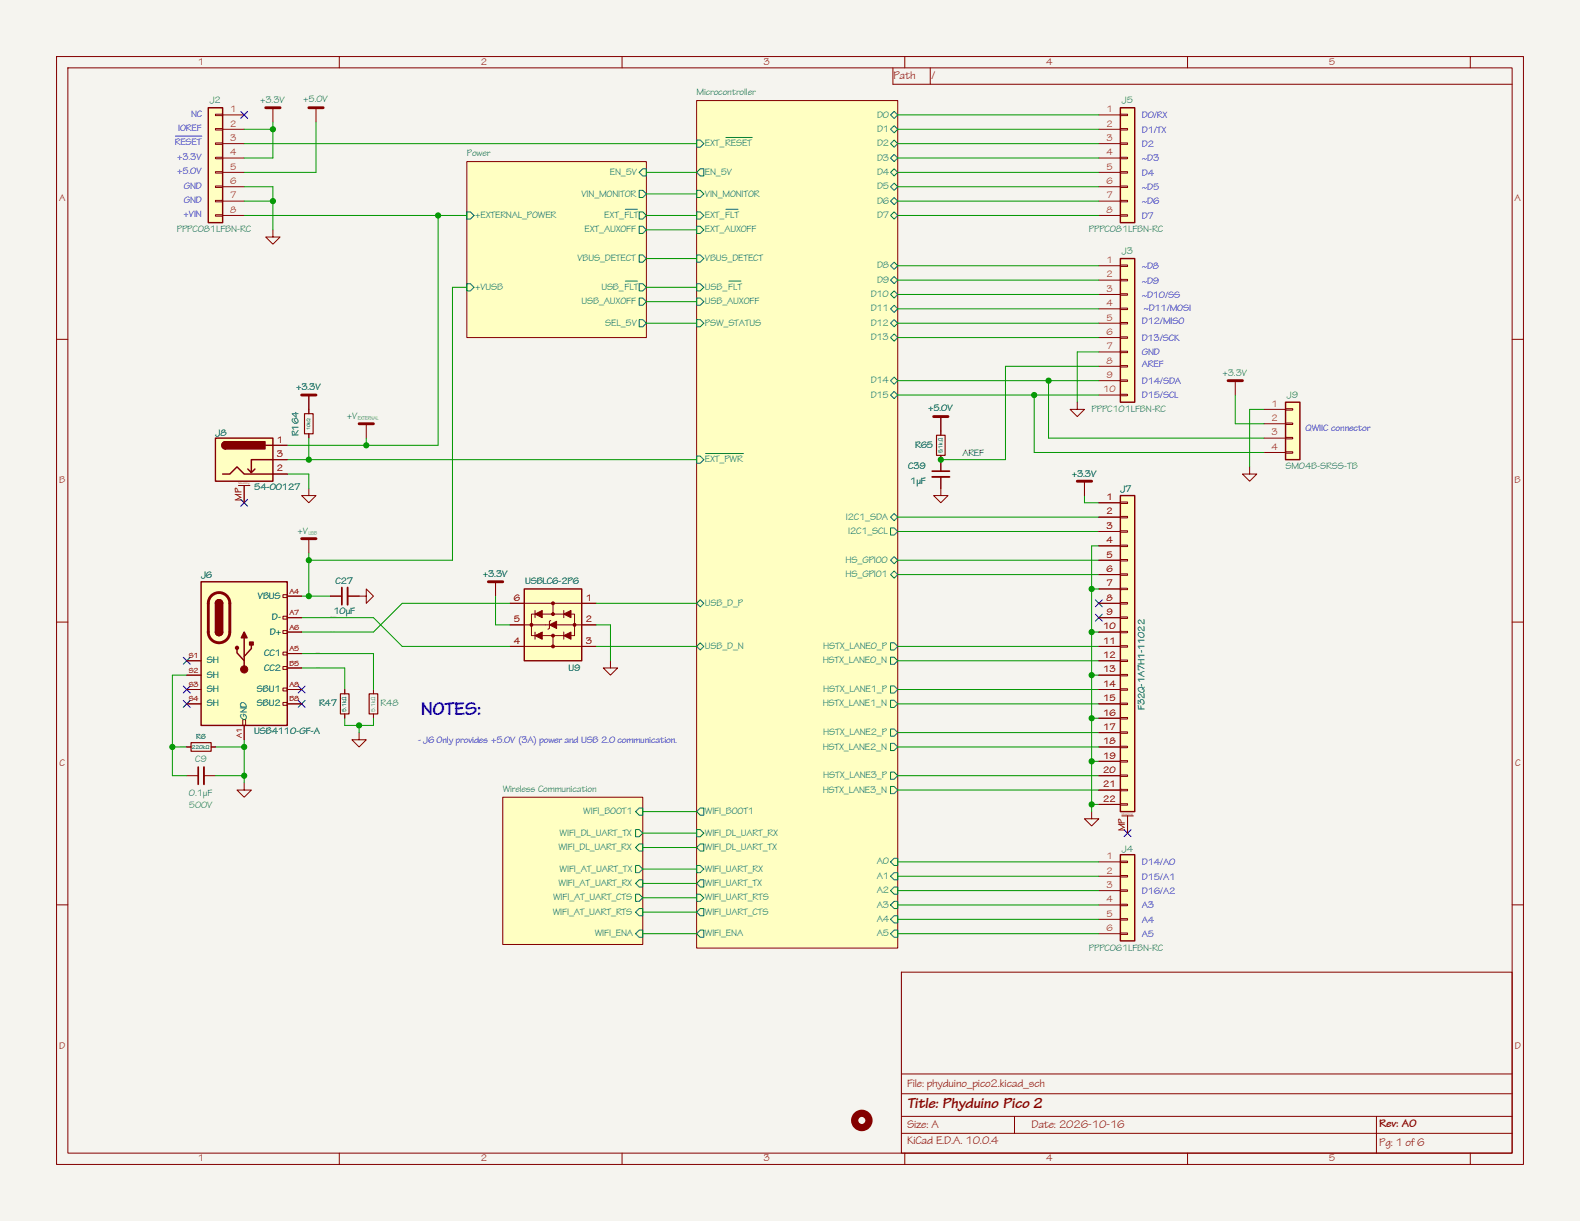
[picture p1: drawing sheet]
<svg xmlns="http://www.w3.org/2000/svg" width="279mm" height="216mm" viewBox="0 0 279 216" stroke-linecap="round" stroke-linejoin="round" font-family="sans-serif">
<path d="M0 0h279.4v215.9h-279.4z" fill="#f5f4ef" stroke="#f5f4ef" stroke-width=".18"/>
<g fill="none" stroke="#840000" stroke-width=".18">
<path d="M10 10h259.4v195.9h-259.4zM12 12h255.4v191.9h-255.4zM60 10v2M110 10v2M123.2 17.8h35.5v149.8h-35.5zM157.9 12v2.9h109.5M160 10v2M164.5 12v2.9M210 10v2M260 10v2M82.5 28.6h31.8v31.1h-31.8zM10 60h2"/>
<path d="M267.4 60h2M10 110h2M267.4 110h2M88.9 141h24.8v26h-24.8zM10 160h2M159.4 171.9h108v32h-108zM267.4 160h2M159.4 197.4h108M159.4 193.4h108M159.4 189.9h108M179.4 197.4v3M243.4 197.4v6.5"/>
<path d="M60 203.9v2M110 203.9v2M159.4 200.4h108M160 203.9v2M210 203.9v2M260 203.9v2"/>
</g>
<g fill="#ffffc2" stroke="#ffffc2" stroke-width=".18">
<path d="M123.2 17.8h35.5v149.8h-35.5z"/>
<path d="M88.9 141h24.8v26h-24.8z"/>
<path d="M82.5 28.6h31.8v31.1h-31.8z"/>
</g>
<g fill="none" stroke="#006464" stroke-width=".18">
<path d="M82.5 37.5h.7l.6 .6-.6 .6h-.7zM110.6 37h2.1M113 37.5h.7l.6 .6-.6 .6h-.7zM113 33.7h.7l.6 .6-.6 .6h-.7zM113.7 29.8h.6v1.3h-.6l-.7-.6zM123.2 24.8h.6l.7 .6-.7 .6h-.6zM123.2 37.5h.6l.7 .6-.7 .6h-.6zM123.2 33.7h.6l.7 .6-.7 .6h-.6zM123.8 29.8h.7v1.3h-.7l-.6-.6zM128.4 24.3h4.6M128.4 37h2.1M157.5 20.3l.6-.6 .6 .6-.6 .7z"/>
<path d="M157.5 22.9l.6-.7 .6 .7-.6 .6zM157.5 25.4l.6-.6 .6 .6-.6 .6zM157.5 27.9l.6-.6 .6 .6-.6 .7zM157.5 30.5l.6-.7 .6 .7-.6 .6zM157.5 33l.6-.6 .6 .6-.6 .7zM157.5 35.6l.6-.7 .6 .7-.6 .6zM157.5 38.1l.6-.6 .6 .6-.6 .6zM82.5 50.2h.7l.6 .6-.6 .6h-.7zM110.6 49.7h2.1M113 40h.7l.6 .6-.6 .7h-.7zM113 56.5h.7l.6 .7-.6 .6h-.7zM113 52.7h.7l.6 .6-.6 .7h-.7z"/>
<path d="M113 50.2h.7l.6 .6-.6 .6h-.7zM113 45.1h.7l.6 .6-.6 .7h-.7zM123.2 56.5h.6l.7 .7-.7 .6h-.6zM123.2 40h.6l.7 .6-.7 .7h-.6zM123.2 52.7h.6l.7 .6-.7 .7h-.6zM123.2 50.2h.6l.7 .6-.7 .6h-.6zM123.2 45.1h.6l.7 .6-.7 .7h-.6zM128.9 49.7h2.1M157.5 47l.6-.6 .6 .6-.6 .6zM157.5 49.5l.6-.6 .6 .6-.6 .7zM157.5 52.1l.6-.7 .6 .7-.6 .6zM157.5 54.6l.6-.6 .6 .6-.6 .6z"/>
<path d="M157.5 57.2l.6-.7 .6 .7-.6 .6zM157.5 59.7l.6-.6 .6 .6-.6 .6zM157.5 67.3l.6-.6 .6 .6-.6 .6zM157.5 69.9l.6-.7 .6 .7-.6 .6zM123.2 80.6h.6l.7 .7-.7 .6h-.6zM124.8 80.2h6.7M157.5 99.1l.6-.7 .6 .7-.6 .6zM157.5 93.3h.6l.6 .7-.6 .6h-.6zM157.5 91.4l.6-.6 .6 .6-.6 .7zM123.8 113.7l.7 .6-.7 .6-.6-.6zM123.8 106l.7 .7-.7 .6-.6-.6zM157.5 116.2h.6l.6 .6-.6 .7h-.6z"/>
<path d="M157.5 113.7h.6l.6 .6-.6 .6h-.6zM157.5 101.6l.6-.6 .6 .6-.6 .6zM157.5 123.8h.6l.6 .7-.6 .6h-.6zM157.5 121.3h.6l.6 .6-.6 .7h-.6zM157.5 131.4h.6l.6 .7-.6 .6h-.6zM157.5 128.9h.6l.6 .6-.6 .7h-.6zM157.5 139.1h.6l.6 .6-.6 .6h-.6zM157.5 136.5h.6l.6 .7-.6 .6h-.6zM112.4 158.1h.6l.7 .7-.7 .6h-.6zM112.4 153h.6l.7 .7-.7 .6h-.6zM112.4 146.7h.6l.7 .6-.7 .7h-.6zM113 155.6h.7v1.2h-.7l-.6-.6z"/>
<path d="M113 149.2h.7v1.3h-.7l-.6-.6zM113 142.9h.7v1.2h-.7l-.6-.6zM123.2 158.1h.6l.7 .7-.7 .6h-.6zM123.2 153h.6l.7 .7-.7 .6h-.6zM123.2 146.7h.6l.7 .6-.7 .7h-.6zM123.8 155.6h.7v1.2h-.7l-.6-.6zM123.8 149.2h.7v1.3h-.7l-.6-.6zM123.8 142.9h.7v1.2h-.7l-.6-.6zM157.5 154.9l.6-.6h.6v1.3h-.6zM157.5 157.5l.6-.7h.6v1.3h-.6zM158.1 151.8h.6v1.2h-.6l-.6-.6zM158.1 159.4h.6v1.3h-.6l-.6-.7z"/>
<path d="M113 164.5h.7v1.2h-.7l-.6-.6zM113 160.7h.7v1.2h-.7l-.6-.6zM123.8 164.5h.7v1.2h-.7l-.6-.6zM123.8 160.7h.7v1.2h-.7l-.6-.6zM158.1 161.9h.6v1.3h-.6l-.6-.6zM158.1 164.5h.6v1.2h-.6l-.6-.6z"/>
</g>
<path d="M38.1 77.5h10.2v7.6h-10.2z" fill="#ffffc2"/>
<path d="M38.1 77.5h10.2v7.6h-10.2zM39.9 78.1a.64 .64 0 0 0-.7 .6 .64 .64 0 0 0 .7 .7M47 78.7h1.3M39.4 83.8h1.2l1.3-1.2 1.3 1.2h5.1M45.1 82.9l-.7 .7M48.3 81.3h-3.9v2.3l-.6-.7" fill="none" stroke="#840000" stroke-width=".25"/>
<g fill="#840000" stroke="#840000" stroke-width=".25">
<path d="M39.4 78.3l.5-.2v1.3a.63 .63 0 0 1-.6-.4 .63 .63 0 0 1 .1-.7z"/>
<path d="M39.9 78.1h7v1.3h-7z"/>
</g>
<path d="M48.3 78.7h2.5M54.6 72.4v.8M54.6 76.7v.8M190.5 71.1v1.3h-1.3l1.3 1.3 1.3-1.3h-1.3M42.2 85.9h2M43.2 85.9v3M48.3 83.8h2.5M48.3 81.3h2.5" fill="none" stroke="#840000" stroke-width=".18"/>
<path d="M53.8 73.2h1.6v3.5h-1.6z" fill="none" stroke="#840000" stroke-width=".2"/>
<path d="M198.1 87.6h2.6v55.9h-2.6z" fill="#ffffc2"/>
<path d="M198.1 87.6h2.6v55.9h-2.6z" fill="none" stroke="#840000" stroke-width=".25"/>
<g fill="none" stroke="#840000" stroke-width=".18">
<path d="M48.3 19.1v2.5M55.9 19.1v2.5M48.3 40.6v1.3h1.2l-1.2 1.3-1.3-1.3h1.3M54.6 69.9v2.5M64.8 74.9v2.6M218.4 67.3v2.6M54.6 86.4v1.2h1.3l-1.3 1.3-1.3-1.3h1.3M166.4 81.3v2M166.4 84.3v2.1M194.3 88.9h3.8M194.3 91.4h3.8M194.3 94h3.8"/>
<path d="M194.3 96.5h3.8M194.3 99.1h3.8M198.1 88.8h1.3v.2h-1.3zM198.1 91.3h1.3v.3h-1.3zM198.1 93.9h1.3v.2h-1.3zM198.1 96.4h1.3v.2h-1.3zM198.1 98.9h1.3v.3h-1.3zM194.3 101.6h3.8M194.3 104.1h3.8M194.3 106.7h3.8M194.3 109.2h3.8M194.3 111.8h3.8"/>
<path d="M194.3 114.3h3.8M194.3 116.8h3.8M194.3 119.4h3.8M198.1 101.5h1.3v.2h-1.3zM198.1 104h1.3v.3h-1.3zM198.1 106.6h1.3v.2h-1.3zM198.1 109.1h1.3v.2h-1.3zM198.1 111.6h1.3v.3h-1.3zM198.1 114.2h1.3v.2h-1.3zM198.1 116.7h1.3v.3h-1.3zM198.1 119.3h1.3v.2h-1.3zM33 132.1h.8"/>
<path d="M37.3 132.1h.8M43.2 138.4v1.3h-1.3l1.3 1.3 1.2-1.3h-1.2M66 121.9v.8M66 126.2v.8M194.3 121.9h3.8M194.3 124.5h3.8M194.3 127h3.8M194.3 129.5h3.8M194.3 132.1h3.8M194.3 134.6h3.8M194.3 137.2h3.8M194.3 139.7h3.8"/>
<path d="M198.1 121.8h1.3v.2h-1.3zM198.1 124.3h1.3v.3h-1.3zM198.1 126.9h1.3v.2h-1.3zM198.1 129.4h1.3v.3h-1.3zM198.1 132h1.3v.2h-1.3zM198.1 134.5h1.3v.2h-1.3zM198.1 137h1.3v.3h-1.3zM198.1 139.6h1.3v.2h-1.3zM194.3 142.2h3.8M198.1 142.1h1.3v.3h-1.3zM198.4 144.3h2M199.4 144.3v3"/>
</g>
<path d="M47 19.1h2.5M54.6 19.1h2.5M53.3 69.9h2.6M63.5 74.9h2.5M217.2 67.3h2.5" fill="none" stroke="#840000" stroke-width=".51"/>
<path d="M164.8 83.3h3.1" fill="none" stroke="#840000" stroke-width=".3"/>
<path d="M164.8 84.3h3.1" fill="none" stroke="#840000" stroke-width=".33"/>
<path d="M33.8 131.3h3.5v1.5h-3.5zM65.3 122.7h1.5v3.5h-1.5z" fill="none" stroke="#840000" stroke-width=".2"/>
<path d="M35.6 102.9h15.2v25.4h-15.2z" fill="#ffffc2"/>
<g fill="none" stroke="#840000" stroke-width=".18">
<path d="M166.4 86.4v1.2h-1.3l1.3 1.3 1.2-1.3h-1.2M33 116.8h2.6M33 119.4h2.6M50 105.2h.8v.5h-.8zM50 109h.8v.5h-.8zM50 111.5h.8v.5h-.8zM50 115.3h.8v.5h-.8zM50 117.9h.8v.5h-.8zM50.8 105.4h2.5M50.8 115.6h2.5M50.8 111.8h2.5M50.8 109.2h2.5"/>
<path d="M50.8 118.1h2.5M107.9 116.8v1.3h-1.2l1.2 1.3 1.3-1.3h-1.3M33 121.9h2.6M33 124.5h2.6M42.9 127.3h.5v1h-.5zM43.2 128.3v2.5M50 121.7h.8v.5h-.8zM50 124.2h.8v.5h-.8zM50.8 121.9h2.5M50.8 124.5h2.5M63.5 129.5v1.3h-1.3l1.3 1.3 1.3-1.3h-1.3"/>
</g>
<path d="M35.6 102.9h15.2v25.4h-15.2zM38.1 106.7a.64 .64 0 0 1 .6-.7 .64 .64 0 0 1 .7 .7M38.1 111.8a.64 .64 0 0 0 .6 .6 .64 .64 0 0 0 .7-.6M41.9 114.7v.7l1.3 1.4M43.2 112v6.4M44.4 113.9v.8l-1.2 1.4" fill="none" stroke="#840000" stroke-width=".25"/>
<path d="M37.4 105.3a1.9 1.9 0 0 1 2.1-.4 1.9 1.9 0 0 1 1.1 1.8v5.1a1.91 1.91 0 0 1-1.9 1.9 1.91 1.91 0 0 1-1.9-1.9v-5.3l.2-.6z" fill="none" stroke="#840000" stroke-width=".51"/>
<g fill="#840000" stroke="#840000" stroke-width=".25">
<path d="M38.1 106.7h1.3v5.1h-1.3z"/>
<path d="M38.3 106.2a.64 .64 0 0 1 .7-.1 .64 .64 0 0 1 .4 .6h-1.3z"/>
<path d="M38.1 111.8h1.3a.64 .64 0 0 1-.7 .6 .64 .64 0 0 1-.6-.6z"/>
<path d="M43.2 111.8l.5 1h-1z"/>
<path d="M44.1 113.5h.7v.5h-.7z"/>
<circle cx="41.9" cy="114.6" r=".25"/>
</g>
<circle cx="43.2" cy="118.4" r=".63" fill="#840000" stroke="#840000" stroke-width=".18"/>
<path d="M36.8 19.1h2.6v20.3h-2.6z" fill="#ffffc2"/>
<path d="M36.8 19.1h2.6v20.3h-2.6z" fill="none" stroke="#840000" stroke-width=".25"/>
<g fill="none" stroke="#840000" stroke-width=".18">
<path d="M38.1 20.2h1.3v.2h-1.3zM38.1 22.7h1.3v.3h-1.3zM38.1 25.3h1.3v.2h-1.3zM38.1 27.8h1.3v.3h-1.3zM38.1 30.4h1.3v.2h-1.3zM38.1 32.9h1.3v.2h-1.3zM38.1 35.4h1.3v.3h-1.3zM38.1 38h1.3v.2h-1.3zM39.4 20.3h3.8M39.4 22.9h3.8M39.4 25.4h3.8M39.4 27.9h3.8"/>
<path d="M39.4 30.5h3.8M39.4 33h3.8M39.4 35.6h3.8M39.4 38.1h3.8M166.4 73.7v3.3M166.4 80.5v.8M191.8 85.1v2.5"/>
</g>
<path d="M165.1 73.7h2.5M190.5 85.1h2.5" fill="none" stroke="#840000" stroke-width=".51"/>
<path d="M165.6 77h1.5v3.5h-1.5z" fill="none" stroke="#840000" stroke-width=".2"/>
<path d="M198.1 19.1h2.6v20.3h-2.6z" fill="#ffffc2"/>
<path d="M198.1 19.1h2.6v20.3h-2.6z" fill="none" stroke="#840000" stroke-width=".25"/>
<g fill="none" stroke="#840000" stroke-width=".18">
<path d="M194.3 20.3h3.8M194.3 22.9h3.8M194.3 25.4h3.8M194.3 27.9h3.8M194.3 30.5h3.8M194.3 33h3.8M194.3 35.6h3.8M194.3 38.1h3.8M198.1 20.2h1.3v.2h-1.3zM198.1 22.7h1.3v.3h-1.3zM198.1 25.3h1.3v.2h-1.3zM198.1 27.8h1.3v.3h-1.3z"/>
<path d="M198.1 30.4h1.3v.2h-1.3zM198.1 32.9h1.3v.2h-1.3zM198.1 35.4h1.3v.3h-1.3zM198.1 38h1.3v.2h-1.3z"/>
</g>
<path d="M198.1 151.1h2.6v15.3h-2.6z" fill="#ffffc2"/>
<path d="M198.1 151.1h2.6v15.3h-2.6z" fill="none" stroke="#840000" stroke-width=".25"/>
<g fill="none" stroke="#840000" stroke-width=".18">
<path d="M54.6 95.3v2.5M58.4 105.4h2.1M61.5 105.4h3.3v1.3l1.2-1.3-1.2-1.3v1.3M194.3 152.4h3.8M194.3 154.9h3.8M194.3 157.5h3.8M198.1 152.3h1.3v.2h-1.3zM198.1 154.8h1.3v.3h-1.3zM198.1 157.4h1.3v.2h-1.3zM198.1 159.9h1.3v.2h-1.3zM194.3 160h3.8M194.3 162.6h3.8"/>
<path d="M194.3 165.1h3.8M198.1 162.4h1.3v.3h-1.3zM198.1 165h1.3v.2h-1.3z"/>
</g>
<path d="M53.3 95.3h2.6" fill="none" stroke="#840000" stroke-width=".51"/>
<path d="M60.5 103.9v3" fill="none" stroke="#840000" stroke-width=".3"/>
<path d="M61.5 103.9v3" fill="none" stroke="#840000" stroke-width=".33"/>
<path d="M198.1 45.7h2.6v25.4h-2.6z" fill="#ffffc2"/>
<path d="M198.1 45.7h2.6v25.4h-2.6z" fill="none" stroke="#840000" stroke-width=".25"/>
<g fill="none" stroke="#840000" stroke-width=".18">
<path d="M194.3 47h3.8M194.3 49.5h3.8M194.3 52.1h3.8M194.3 54.6h3.8M194.3 57.2h3.8M194.3 59.7h3.8M198.1 46.9h1.3v.2h-1.3zM198.1 49.4h1.3v.3h-1.3zM198.1 51.9h1.3v.3h-1.3zM198.1 54.5h1.3v.2h-1.3zM198.1 57h1.3v.3h-1.3zM198.1 59.6h1.3v.2h-1.3z"/>
<path d="M194.3 62.2h3.8M194.3 64.8h3.8M194.3 67.3h3.8M194.3 69.9h3.8M198.1 62.1h1.3v.3h-1.3zM198.1 64.6h1.3v.3h-1.3zM198.1 67.2h1.3v.2h-1.3zM198.1 69.7h1.3v.3h-1.3zM193 143.5v1.3h-1.2l1.2 1.3 1.3-1.3h-1.3"/>
</g>
<circle cx="152.4" cy="198.1" r="1.27" fill="none" stroke="#840000" stroke-width="1.3"/>
<path d="M227.3 71.1h2.6v10.2h-2.6z" fill="#ffffc2"/>
<path d="M227.3 71.1h2.6v10.2h-2.6z" fill="none" stroke="#840000" stroke-width=".25"/>
<g fill="none" stroke="#840000" stroke-width=".18">
<path d="M223.5 72.4h3.8M223.5 74.9h3.8M223.5 77.5h3.8M227.3 72.3h1.3v.2h-1.3zM227.3 74.8h1.3v.3h-1.3zM227.3 77.3h1.3v.3h-1.3zM227.3 79.9h1.3v.2h-1.3zM221 82.6v1.2h-1.3l1.3 1.3 1.2-1.3h-1.2M223.5 80h3.8M87.6 102.9v2.5M33 137.2h2.1M36.1 137.2h2"/>
<path d="M61 121.9v.8M61 126.2v.8"/>
</g>
<path d="M35.1 135.6v3.1" fill="none" stroke="#840000" stroke-width=".3"/>
<path d="M36.1 135.6v3.1" fill="none" stroke="#840000" stroke-width=".33"/>
<path d="M60.2 122.7h1.5v3.5h-1.5z" fill="none" stroke="#840000" stroke-width=".2"/>
<path d="M86.4 102.9h2.5" fill="none" stroke="#840000" stroke-width=".51"/>
<path d="M92.7 104.1h10.2v12.7h-10.2z" fill="#ffffc2"/>
<path d="M92.7 104.1h10.2v12.7h-10.2z" fill="none" stroke="#840000" stroke-width=".25"/>
<g fill="none" stroke="#840000" stroke-width=".18">
<path d="M48.3 78.7h2.5M54.6 69.9v3.3M54.6 76.7v.8M166.4 73.7v3.3M43.2 85.9v3M48.3 83.8h2.5M48.3 81.3h2.5M166.4 80.5v2.8M166.4 84.3v2.1M191.8 85.1v2.5M194.3 88.9h3.8M194.3 91.4h3.8"/>
<path d="M194.3 94h3.8M194.3 96.5h3.8M194.3 99.1h3.8M33 116.8h2.6M33 119.4h2.6M50.8 109.2h2.5M50.8 111.8h2.5M50.8 105.4h2.5M50.8 115.6h2.5M50.8 118.1h2.5M58.4 105.4h2.1M61.5 105.4h2"/>
<path d="M87.6 102.9v2.5M90.2 106.7h7.6v1.9M90.2 110.5h15.2M94 108.6h7.6v3.8h-7.6zM94.6 108v1.2M94.6 111.8v1.2M97.4 109.7l-.2 .2v1.2l-.3 .2M97.8 112.4v1.9h-7.6M97.8 106.7h7.6M97.8 114.3h7.6M99.7 108v1.2M99.7 111.8v1.2"/>
<path d="M194.3 106.7h3.8M194.3 114.3h3.8M194.3 101.6h3.8M194.3 104.1h3.8M194.3 109.2h3.8M194.3 111.8h3.8M194.3 116.8h3.8M194.3 119.4h3.8M33 121.9h2.6M33 124.5h2.6M33 132.1h.8M37.3 132.1h.8"/>
<path d="M43.2 128.3v2.5M50.8 121.9h2.5M50.8 124.5h2.5M61 121.9v.8M61 126.2v.8M194.3 121.9h3.8M194.3 124.5h3.8M194.3 127h3.8M194.3 129.5h3.8M194.3 132.1h3.8M194.3 134.6h3.8M194.3 137.2h3.8"/>
<path d="M194.3 139.7h3.8M194.3 142.2h3.8M199.4 144.3v3"/>
</g>
<g fill="#840000" stroke="#840000" stroke-width=".18">
<path d="M99.7 108.6l1.3-.6v1.2z"/>
<path d="M99.7 112.4l1.3-.6v1.2z"/>
<path d="M97.2 110.5l1.2-.6v1.2z"/>
<path d="M94.6 108.6l1.3-.6v1.2z"/>
<path d="M94.6 112.4l1.3-.6v1.2z"/>
<circle cx="101.6" cy="110.5" r=".25"/>
<circle cx="97.8" cy="106.7" r=".25"/>
<circle cx="97.8" cy="108.6" r=".25"/>
<circle cx="97.8" cy="112.4" r=".25"/>
<circle cx="97.8" cy="114.3" r=".25"/>
<circle cx="94" cy="110.5" r=".25"/>
</g>
<g fill="none" stroke="#009600" stroke-width=".18">
<path d="M43.2 35.6h5.1M43.2 38.1h39.3M43.2 22.9h5.1M43.2 25.4h80M43.2 33h5.1v7.6M48.3 21.6v6.3h-5.1M55.9 21.6v8.9h-12.7M77.5 38.1v40.6h-26.7M114.3 38.1h8.9M114.3 30.5h8.9M114.3 34.3h8.9M158.7 35.6h35.6"/>
<path d="M158.7 38.1h35.6M158.7 27.9h35.6M158.7 22.9h35.6M158.7 25.4h35.6M158.7 20.3h35.6M158.7 30.5h35.6M158.7 33h35.6M82.5 50.8h-2.5v48.3h-25.4M114.3 57.2h8.9M114.3 40.6h8.9M114.3 45.7h8.9M114.3 50.8h8.9"/>
<path d="M114.3 53.3h8.9M158.7 57.2h35.6M158.7 59.7h35.6M158.7 52.1h35.6M158.7 54.6h35.6M158.7 49.5h35.6M158.7 47h35.6M54.6 77.5v3.8M64.8 77.5v1.2M158.7 67.3h35.6M158.7 69.9h35.6M182.9 69.9v10.1h40.6"/>
<path d="M185.4 67.3v10.2h38.1M194.3 62.2h-3.8v8.9M194.3 64.8h-16.5v16.5h-11.4M218.4 69.9v5h5.1M223.5 72.4h-2.5v10.2M50.8 83.8h3.8v2.6M50.8 81.3h72.4M54.6 97.8v7.6M158.7 99.1h35.6M158.7 91.4h35.6M158.7 94h35.6M191.8 87.6v1.3h2.5"/>
<path d="M194.3 96.5h-1.3v47M33 119.4h-2.5v17.8h2.5M53.3 118.1h7.7v3.8M53.3 115.6h12.7v6.3M53.3 109.2h12.7l5.1 5.1h19.1M53.3 105.4h5.1M87.6 105.4v5.1h2.6M90.2 106.7h-19.1l-5.1 5.1h-12.7M105.4 114.3h17.8M105.4 110.5h2.5v6.3M105.4 106.7h17.8M158.7 114.3h35.6"/>
<path d="M158.7 116.8h35.6M158.7 101.6h35.6M193 111.8h1.3M193 119.4h1.3M193 104.1h1.3M30.5 132.1h2.5M38.1 132.1h5.1M38.1 137.2h5.1M43.2 130.8v7.6M61 127v1.3h5v-1.3M63.5 128.3v1.2M158.7 129.5h35.6"/>
<path d="M158.7 132.1h35.6M158.7 124.5h35.6M158.7 121.9h35.6M158.7 137.2h35.6M158.7 139.7h35.6M193 134.6h1.3M193 127h1.3M113.7 147.3h9.5M113.7 149.9h9.5M113.7 156.2h9.5M113.7 158.8h9.5M113.7 153.7h9.5"/>
<path d="M113.7 143.5h9.5M158.7 154.9h35.6M158.7 157.5h35.6M158.7 152.4h35.6M193 142.2h1.3M113.7 165.1h9.5M113.7 161.3h9.5M158.7 165.1h35.6M158.7 160h35.6M158.7 162.6h35.6"/>
</g>
<g fill="none" stroke="#000084" stroke-width=".18">
<path d="M42.6 19.7l1.2 1.2M43.8 19.7l-1.2 1.2M42.6 88.3l1.2 1.2M43.8 88.3l-1.2 1.2M32.4 116.2l1.2 1.2M33.6 116.2l-1.2 1.2M193.7 108.6l1.2 1.2M193.7 106.1l1.2 1.2M194.9 108.6l-1.2 1.2M194.9 106.1l-1.2 1.2M32.4 121.3l1.2 1.2M32.4 123.9l1.2 1.2"/>
<path d="M33.6 121.3l-1.2 1.2M33.6 123.9l-1.2 1.2M52.7 121.3l1.2 1.2M52.7 123.9l1.2 1.2M53.9 121.3l-1.2 1.2M53.9 123.9l-1.2 1.2M198.8 146.7l1.2 1.2M200 146.7l-1.2 1.2"/>
</g>
<path d="M31 24.1h4.7" fill="none" stroke="#0000c2" stroke-width=".18"/>
<g fill="#009600" stroke="#009600" stroke-width=".18">
<circle cx="48.3" cy="35.6" r=".46"/>
<circle cx="54.6" cy="81.3" r=".46"/>
<circle cx="193" cy="142.2" r=".46"/>
<circle cx="193" cy="134.6" r=".46"/>
<circle cx="193" cy="127" r=".46"/>
<circle cx="193" cy="104.1" r=".46"/>
<circle cx="193" cy="111.8" r=".46"/>
<circle cx="193" cy="119.4" r=".46"/>
<circle cx="185.4" cy="67.3" r=".46"/>
<circle cx="182.9" cy="69.9" r=".46"/>
<circle cx="166.4" cy="81.3" r=".46"/>
<circle cx="54.6" cy="99.1" r=".46"/>
<circle cx="43.2" cy="132.1" r=".46"/>
<circle cx="43.2" cy="137.2" r=".46"/>
<circle cx="30.5" cy="132.1" r=".46"/>
<circle cx="54.6" cy="105.4" r=".46"/>
<circle cx="77.5" cy="38.1" r=".46"/>
<circle cx="64.8" cy="78.7" r=".46"/>
<circle cx="48.3" cy="22.9" r=".46"/>
<circle cx="63.5" cy="128.3" r=".46"/>
</g>
<text font-size="3.5" fill="#0000c2" x="74.4" y="126.4">NOTES:</text>
<text font-size="2.8" fill="#840000" x="160.4" y="195.9">Title: Phyduino Pico 2</text>
<g font-size="2.1" fill="#840000">
<text x="158" y="14">Path</text>
<text x="164.7" y="13.9">/</text>
<text x="160.4" y="192.1">File: phyduino_pico2.kicad_sch</text>
<text x="160.4" y="202.3">KiCad E.D.A. 10.0.4</text>
<text x="160.4" y="199.5">Size: A</text>
<text x="182.4" y="199.5">Date: 2026-10-16</text>
<text x="243.9" y="199.3">Rev: A0</text>
<text x="243.9" y="202.6">Pg: 1 of 6</text>
</g>
<g font-size="1.8" fill="#840000">
<text x="35" y="11.5">1</text>
<text x="85" y="11.5">2</text>
<text x="135" y="11.5">3</text>
<text x="185" y="11.5">4</text>
<text x="235" y="11.5">5</text>
<text x="10.4" y="35.5">A</text>
<text x="267.8" y="35.5">A</text>
<text x="10.4" y="85.5">B</text>
<text x="267.8" y="85.5">B</text>
<text x="10.5" y="135.5">C</text>
<text x="267.9" y="135.5">C</text>
<text x="10.5" y="185.5">D</text>
<text x="267.9" y="185.5">D</text>
<text x="35" y="205.4">1</text>
<text x="85" y="205.4">2</text>
<text x="135" y="205.4">3</text>
<text x="185" y="205.4">4</text>
<text x="235" y="205.4">5</text>
</g>
<g font-size="1.8" fill="#006464">
<text x="53.6" y="18">+5.0V</text>
<text x="123.2" y="16.9">Microcontroller</text>
<text x="37.1" y="18.2">J2</text>
<text x="46" y="18.2">+3.3V</text>
<text x="155.1" y="20.8">D0</text>
<text x="155.1" y="23.3">D1</text>
<text x="198.4" y="18.2">J5</text>
<text x="82.5" y="27.6">Power</text>
<text x="124.7" y="25.9">EXT_RESET</text>
<text x="155.1" y="25.9">D2</text>
<text x="155.1" y="28.4">D3</text>
<text x="102.8" y="34.7">VIN_MONITOR</text>
<text x="107.8" y="30.9">EN_5V</text>
<text x="124.7" y="34.7">VIN_MONITOR</text>
<text x="124.7" y="30.9">EN_5V</text>
<text x="155.1" y="30.9">D4</text>
<text x="155.1" y="33.5">D5</text>
<text x="31.3" y="41.1">PPPC081LFBN-RC</text>
<text x="84" y="38.6">+EXTERNAL_POWER</text>
<text x="103.4" y="41.1">EXT_AUXOFF</text>
<text x="106.9" y="38.6">EXT_FLT</text>
<text x="124.7" y="41.1">EXT_AUXOFF</text>
<text x="124.7" y="38.6">EXT_FLT</text>
<text x="155.1" y="36">D6</text>
<text x="155.1" y="38.6">D7</text>
<text x="192.6" y="41.1">PPPC081LFBN-RC</text>
<text x="102.1" y="46.2">VBUS_DETECT</text>
<text x="124.7" y="46.2">VBUS_DETECT</text>
<text x="155.1" y="47.4">D8</text>
<text x="198.4" y="44.9">J3</text>
<text x="84" y="51.3">+VUSB</text>
<text x="102.8" y="53.8">USB_AUXOFF</text>
<text x="106.3" y="51.3">USB_FLT</text>
<text x="124.7" y="53.8">USB_AUXOFF</text>
<text x="124.7" y="51.3">USB_FLT</text>
<text x="154" y="52.5">D10</text>
<text x="155.1" y="50">D9</text>
<text x="107" y="57.6">SEL_5V</text>
<text x="124.7" y="57.6">PSW_STATUS</text>
<text x="154" y="55.1">D11</text>
<text x="154" y="57.6">D12</text>
<text x="154" y="60.1">D13</text>
<text x="52.4" y="69">+3.3V</text>
<text x="154" y="67.8">D14</text>
<text x="154" y="70.3">D15</text>
<text x="216.2" y="66.5">+3.3V</text>
<text x="227.6" y="70.3">J9</text>
<text x="38.1" y="77.1">J8</text>
<text x="52.8" y="77.1" transform="rotate(-90 52.8 77.1)">R164</text>
<text x="61.4" y="74.1">+V</text>
<text x="164.1" y="72.6">+5.0V</text>
<text x="193" y="72.8">PPPC101LFBN-RC</text>
<text x="124.7" y="81.7">EXT_PWR</text>
<text x="160.6" y="83">C39</text>
<text x="161.8" y="79.2">R65</text>
<text x="227.3" y="83">SM04B-SRSS-TB</text>
<text x="45" y="86.6">54-00127</text>
<text x="161" y="85.6">1µF</text>
<text x="189.5" y="84.3">+3.3V</text>
<text x="198.1" y="87">J7</text>
<text x="52.6" y="94.4">+V</text>
<text x="149.6" y="91.9">I2C1_SDA</text>
<text x="150" y="94.4">I2C1_SCL</text>
<text x="149.5" y="99.5">HS_GPIO0</text>
<text x="35.6" y="102.2">J6</text>
<text x="45.6" y="105.9">VBUS</text>
<text x="59.4" y="103.2">C27</text>
<text x="85.4" y="102.1">+3.3V</text>
<text x="92.9" y="103.3">USBLC6-2P6</text>
<text x="124.7" y="107.1">USB_D_P</text>
<text x="149.5" y="102.1">HS_GPIO1</text>
<text x="47.7" y="112.2">D+</text>
<text x="48.1" y="109.7">D-</text>
<text x="59" y="108.5">10µF</text>
<text x="36.6" y="117.3">SH</text>
<text x="36.6" y="119.8">SH</text>
<text x="46.7" y="116">CC1</text>
<text x="46.7" y="118.6">CC2</text>
<text x="100.5" y="118.6">U9</text>
<text x="124.7" y="114.8">USB_D_N</text>
<text x="145.5" y="117.3">HSTX_LANE0_N</text>
<text x="145.6" y="114.8">HSTX_LANE0_P</text>
<text x="36.6" y="122.4">SH</text>
<text x="36.6" y="124.9">SH</text>
<text x="45.4" y="122.4">SBU1</text>
<text x="45.4" y="124.9">SBU2</text>
<text x="56.4" y="124.9">R47</text>
<text x="67.3" y="124.9">R48</text>
<text x="145.5" y="124.9">HSTX_LANE1_N</text>
<text x="145.6" y="122.4">HSTX_LANE1_P</text>
<text x="202.4" y="125.5" transform="rotate(-90 202.4 125.5)">F32Q-1A7H1-11022</text>
<text x="43.6" y="127.3" transform="rotate(-90 43.6 127.3)">GND</text>
<text x="45" y="129.8">USB4110-GF-A</text>
<text x="145.6" y="130">HSTX_LANE2_P</text>
<text x="34.5" y="134.8">C9</text>
<text x="145.5" y="132.5">HSTX_LANE2_N</text>
<text x="145.6" y="137.6">HSTX_LANE3_P</text>
<text x="33.4" y="140.7">0.1µF</text>
<text x="88.9" y="140">Wireless Communication</text>
<text x="103.2" y="144">WIFI_BOOT1</text>
<text x="124.7" y="144">WIFI_BOOT1</text>
<text x="145.5" y="140.2">HSTX_LANE3_N</text>
<text x="99" y="147.8">WIFI_DL_UART_TX</text>
<text x="124.7" y="147.8">WIFI_DL_UART_RX</text>
<text x="98.8" y="150.3">WIFI_DL_UART_RX</text>
<text x="99" y="154.1">WIFI_AT_UART_TX</text>
<text x="124.7" y="154.1">WIFI_UART_RX</text>
<text x="124.7" y="150.3">WIFI_DL_UART_TX</text>
<text x="155.1" y="152.9">A0</text>
<text x="155.1" y="155.4">A1</text>
<text x="198.4" y="150.6">J4</text>
<text x="97.8" y="161.7">WIFI_AT_UART_RTS</text>
<text x="97.8" y="159.2">WIFI_AT_UART_CTS</text>
<text x="98.8" y="156.7">WIFI_AT_UART_RX</text>
<text x="124.7" y="161.7">WIFI_UART_CTS</text>
<text x="124.7" y="159.2">WIFI_UART_RTS</text>
<text x="124.7" y="156.7">WIFI_UART_TX</text>
<text x="155.1" y="157.9">A2</text>
<text x="155.1" y="160.5">A3</text>
<text x="105.2" y="165.6">WIFI_ENA</text>
<text x="124.7" y="165.6">WIFI_ENA</text>
<text x="155.1" y="163">A4</text>
<text x="155.1" y="165.6">A5</text>
<text x="192.6" y="168.1">PPPC061LFBN-RC</text>
</g>
<g font-size="1.8" fill="#0000c2">
<text x="31.5" y="23.2">IOREF</text>
<text x="33.8" y="20.7">NC</text>
<text x="201.9" y="20.9">D0/RX</text>
<text x="201.9" y="23.5">D1/TX</text>
<text x="30.9" y="25.6">RESET</text>
<text x="31.3" y="28.3">+3.3V</text>
<text x="201.9" y="28.5">~D3</text>
<text x="201.9" y="26">D2</text>
<text x="31.3" y="30.8">+5.0V</text>
<text x="32.5" y="35.9">GND</text>
<text x="32.5" y="33.4">GND</text>
<text x="201.9" y="31.1">D4</text>
<text x="201.9" y="33.6">~D5</text>
<text x="32.5" y="38.4">+VIN</text>
<text x="201.9" y="38.7">D7</text>
<text x="201.9" y="36.2">~D6</text>
<text x="201.9" y="47.6">~D8</text>
<text x="201.9" y="50.1">~D9</text>
<text x="201.9" y="52.7">~D10/SS</text>
<text x="201.9" y="57.2">D12/MISO</text>
<text x="202.2" y="55">~D11/MOSI</text>
<text x="201.9" y="62.8">GND</text>
<text x="201.9" y="60.3">D13/SCK</text>
<text x="201.9" y="64.9">AREF</text>
<text x="201.9" y="67.9">D14/SDA</text>
<text x="201.9" y="70.4">D15/SCL</text>
<text x="230.9" y="76.2">QWIIC connector</text>
<text x="73.9" y="131.3">- J6 Only provides +5.0V (3A) power and USB 2.0 communication.</text>
<text x="201.9" y="153">D14/A0</text>
<text x="201.9" y="155.5">D15/A1</text>
<text x="201.9" y="160.6">A3</text>
<text x="201.9" y="158.1">D16/A2</text>
<text x="201.9" y="165.7">A5</text>
<text x="201.9" y="163.2">A4</text>
</g>
<g font-size="1.8" fill="#a90000">
<text x="40.7" y="19.9">1</text>
<text x="40.7" y="22.4">2</text>
<text x="195.7" y="19.9">1</text>
<text x="195.7" y="22.4">2</text>
<text x="40.7" y="24.9">3</text>
<text x="40.7" y="27.5">4</text>
<text x="195.7" y="24.9">3</text>
<text x="195.7" y="27.5">4</text>
<text x="40.7" y="30">5</text>
<text x="40.7" y="32.6">6</text>
<text x="40.7" y="35.1">7</text>
<text x="195.7" y="30">5</text>
<text x="195.7" y="32.6">6</text>
<text x="195.7" y="35.1">7</text>
<text x="40.7" y="37.6">8</text>
<text x="195.7" y="37.6">8</text>
<text x="195.7" y="46.5">1</text>
<text x="195.7" y="49.1">2</text>
<text x="195.7" y="51.6">3</text>
<text x="195.7" y="54.1">4</text>
<text x="195.7" y="56.7">5</text>
<text x="195.7" y="59.2">6</text>
<text x="195.7" y="61.8">7</text>
<text x="195.7" y="64.3">8</text>
<text x="195.1" y="69.4">10</text>
<text x="195.7" y="66.8">9</text>
<text x="224.9" y="71.9">1</text>
<text x="224.9" y="74.5">2</text>
<text x="224.9" y="77">3</text>
<text x="49" y="78.3">1</text>
<text x="49" y="83.4">2</text>
<text x="49" y="80.8">3</text>
<text x="224.9" y="79.5">4</text>
<text x="42.7" y="88.5" transform="rotate(-90 42.7 88.5)">MP</text>
<text x="195.7" y="88.4">1</text>
<text x="195.7" y="91">2</text>
<text x="195.7" y="93.5">3</text>
<text x="195.7" y="96.1">4</text>
<text x="195.7" y="98.6">5</text>
<text x="195.7" y="101.1">6</text>
<text x="90.9" y="106.2">6</text>
<text x="103.6" y="106.2">1</text>
<text x="195.7" y="103.7">7</text>
<text x="195.7" y="106.2">8</text>
<text x="90.9" y="113.8">4</text>
<text x="90.9" y="110">5</text>
<text x="103.6" y="110">2</text>
<text x="103.6" y="113.8">3</text>
<text x="195.1" y="111.3">10</text>
<text x="195.1" y="113.8">11</text>
<text x="195.7" y="108.8">9</text>
<text x="195.1" y="116.4">12</text>
<text x="195.1" y="118.9">13</text>
<text x="195.1" y="121.5">14</text>
<text x="195.1" y="124">15</text>
<text x="195.1" y="126.5">16</text>
<text x="195.1" y="129.1">17</text>
<text x="195.1" y="131.6">18</text>
<text x="195.1" y="134.2">19</text>
<text x="195.1" y="136.7">20</text>
<text x="195.1" y="139.2">21</text>
<text x="195.1" y="141.8">22</text>
<text x="198.9" y="147" transform="rotate(-90 198.9 147)">MP</text>
<text x="195.7" y="151.9">1</text>
<text x="195.7" y="154.5">2</text>
<text x="195.7" y="157">3</text>
<text x="195.7" y="159.6">4</text>
<text x="195.7" y="162.1">5</text>
<text x="195.7" y="164.6">6</text>
</g>
<text font-size="1.8" fill="#0f0f0f" x="170.2" y="80.7">AREF</text>
<text font-size="1.8" fill="#008484" x="33.4" y="143">500V</text>
<g font-size="1.4" fill="#a90000">
<text x="51.2" y="105">A4</text>
<text x="51.2" y="111.3">A6</text>
<text x="51.2" y="108.8">A7</text>
<text x="33.4" y="116.4">S1</text>
<text x="33.4" y="119">S2</text>
<text x="51.2" y="115.1">A5</text>
<text x="51.2" y="117.7">B5</text>
<text x="33.4" y="121.5">S3</text>
<text x="33.4" y="124">S4</text>
<text x="51.2" y="121.5">A8</text>
<text x="51.2" y="124">B8</text>
<text x="42.8" y="130.4" transform="rotate(-90 42.8 130.4)">A1</text>
</g>
<text font-size="1.4" fill="#006464" x="34.7" y="130.7">R6</text>
<g font-size="1.1" fill="#006464">
<text x="63.3" y="74.3">EXTERNAL</text>
<text x="166.6" y="80.1" transform="rotate(-90 166.6 80.1)">5.1kΩ</text>
<text x="54.5" y="94.6">USB</text>
<text x="61.2" y="125.9" transform="rotate(-90 61.2 125.9)">5.1kΩ</text>
<text x="66.3" y="125.9" transform="rotate(-90 66.3 125.9)">5.1kΩ</text>
<text x="33.9" y="132.4">220kΩ</text>
</g>
<text font-size=".9" fill="#006464" x="54.8" y="76" transform="rotate(-90 54.8 76)">10kΩ</text>
<g font-size=".5" fill="#840000">
<text x="42.2" y="85.6">Mounting</text>
<text x="198.4" y="144">Mounting</text>
</g>
</svg>
